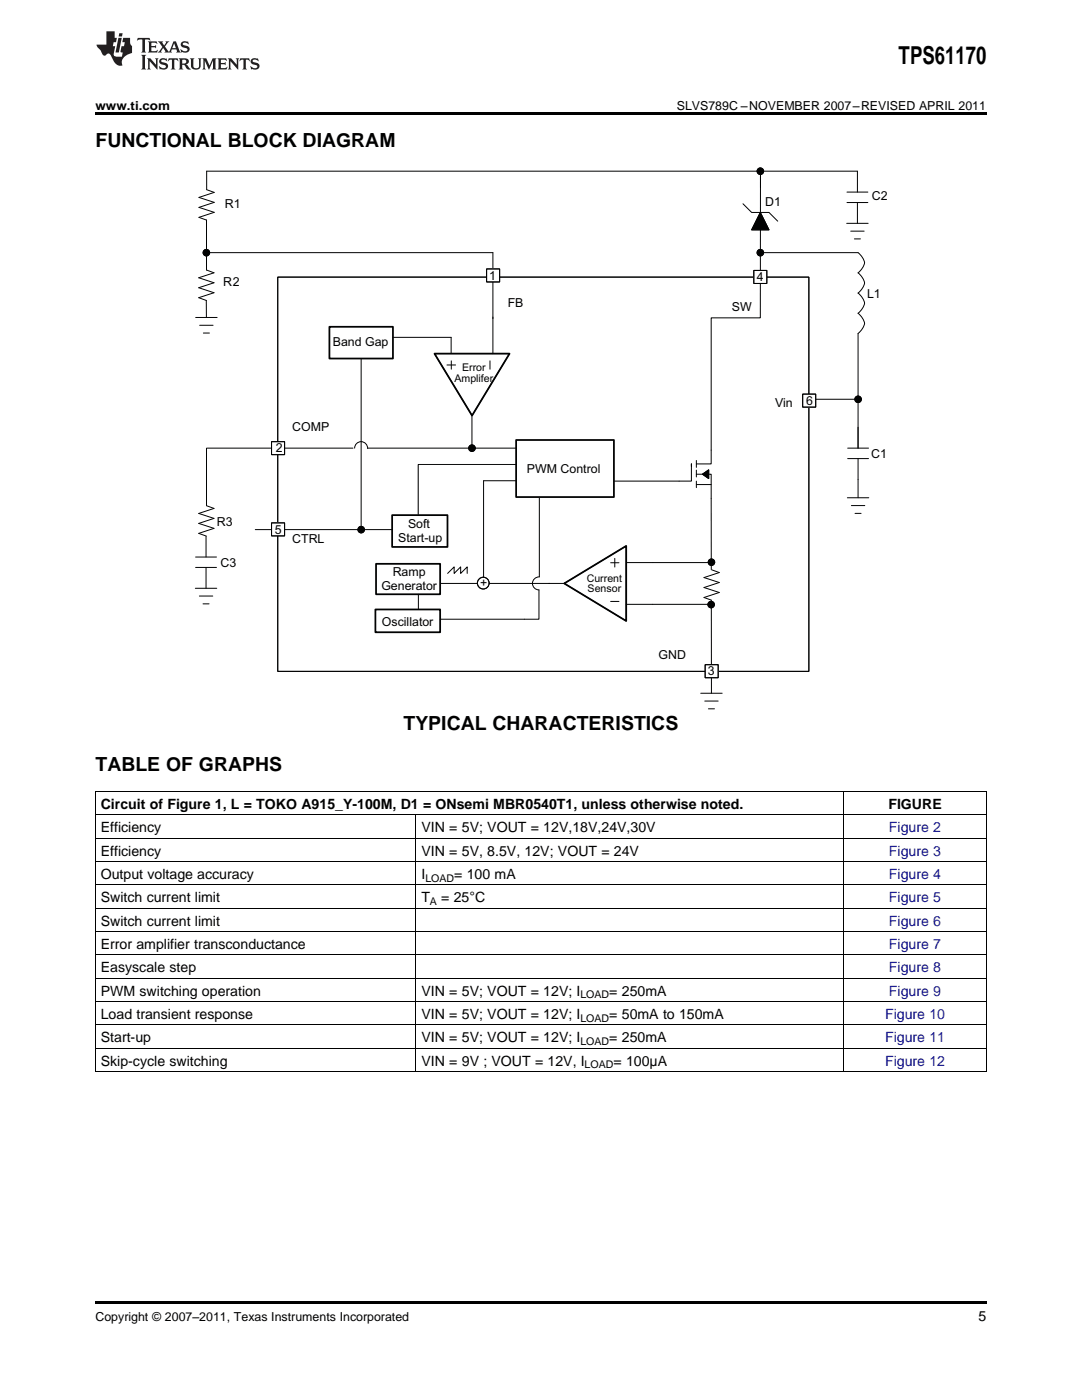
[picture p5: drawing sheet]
<svg xmlns="http://www.w3.org/2000/svg" width="216mm" height="279mm" viewBox="0 0 216 279" stroke-linecap="round" stroke-linejoin="round" font-family="sans-serif">
<g fill="#231f20">
<path d="M27.5 7.6l-.1 .5 .4-.2h.6v.1v2.1l-.2 .4h1l-.3-.4v-2.1l.1-.1h.5l.5 .2-.2-.5zM29.5 8.3l.2 .3v1.5l-.2 .4h1.8l.2-.6a1.04 1.04 0 0 1-1.3 .2v-.7h.6l.3 .2v-.6l-.3 .2h-.6v-.6l.8-.1 .4 .3-.2-.5zM31.5 8.3l.9 1.1-.9 1.1h.8l-.2-.2 .5-.7 .4 .7-.2 .2h1.5l-.1-.2 .1-.4h.9l.1 .4-.2 .2h1l-.3-.3-.7-1.9h-.5l-.9 2-.8-1 .9-1h-.8l.1 .3-.3 .5-.4-.6 .2-.2zM34.7 8.6l.4 1h-.7zM36.3 8.4a.63 .63 0 0 0-.2 .7 .63 .63 0 0 0 .6 .4l.6 .2 .1 .2a.75 .75 0 0 1-.7 .4 .75 .75 0 0 1-.6-.5l.1 .7 .1-.1a1.11 1.11 0 0 0 1.5-.6 1.13 1.13 0 0 0-1.2-.8l-.1-.4a1.04 1.04 0 0 1 1.2 .2l-.2-.5-.1 .1-.5-.2zM28.2 10.9l.2 .4v2.2l-.2 .4h1l-.3-.4v-2.2l.3-.4zM29.3 11.6l.3 .4v1.5l-.3 .4h.8l-.2-.4v-1.3l1.5 1.7v-1.9l.2-.4h-.7l.2 .4v.9l-1.1-1.3zM32 11.8a.62 .62 0 0 0-.2 .7 .62 .62 0 0 0 .6 .4l.6 .1 .1 .3a.76 .76 0 0 1-.7 .3 .76 .76 0 0 1-.6-.4l.1 .7 .1-.1a1.11 1.11 0 0 0 1.5-.6 1.13 1.13 0 0 0-1.2-.8l-.1-.4a1.04 1.04 0 0 1 1.2 .2l-.2-.6-.1 .1-.5-.1zM33.7 11.6l-.2 .6a.61 .61 0 0 1 .8-.3v1.6l-.2 .4h.9l-.2-.4v-1.6a.63 .63 0 0 1 .8 .3l-.2-.6zM35.6 11.6l.3 .4v1.5l-.3 .4h1l-.2-.2v-.8l.5 .2a.76 .76 0 0 0 1.2 .7l-1-1a.58 .58 0 0 0 .6-.5 .58 .58 0 0 0-.5-.6zM36.4 11.9h.1a.45 .45 0 0 1 .5 .1 .45 .45 0 0 1 .1 .5l-.7 .2zM37.9 11.6l.2 .2a2.17 2.17 0 0 0 .3 1.9 .99 .99 0 0 0 1.6-.6v-1.1l.2-.4h-.7l.2 .2a1.92 1.92 0 0 1-.2 1.8 .6 .6 0 0 1-.9-.5v-1.1l.2-.4zM40.4 11.6l.2 .4v1.5l-.2 .4h.7l-.2-.4v-1.4l.8 1.8 .8-1.8v1.4l-.2 .4h.9l-.2-.4v-1.5l.2-.4h-.8l-.6 1.5-.6-1.5zM43.4 11.6l.2 .4v1.5l-.2 .4h1.8l.2-.6a1.04 1.04 0 0 1-1.3 .1v-.6h.5l.4 .2v-.6l-.4 .2h-.5v-.7h.8l.3 .3-.1-.6zM45.5 11.6l.2 .4v1.5l-.2 .4h.7l-.2-.4v-1.3l1.5 1.7v-1.9l.2-.4h-.7l.2 .4v.9l-1.1-1.3zM47.9 11.6l-.1 .6a.61 .61 0 0 1 .8-.3v1.6l-.3 .4h1l-.3-.4 .1-1.6a.63 .63 0 0 1 .7 .3l-.1-.6zM50.2 11.8a.62 .62 0 0 0-.2 .7 .62 .62 0 0 0 .6 .4l.6 .1 .2 .3a.76 .76 0 0 1-.8 .3 .76 .76 0 0 1-.6-.4l.1 .7 .2-.1a1.11 1.11 0 0 0 1.5-.6 1.13 1.13 0 0 0-1.3-.8l-.1-.4a1.04 1.04 0 0 1 1.2 .2l-.1-.6-.2 .1-.5-.1z"/>
<path d="M21.2 6.3v2.6h-1.9l.1 .4 .7 .9a.91 .91 0 0 0 1 .8 .56 .56 0 0 1 .5-.3 .56 .56 0 0 1 .5 .3l.4 .8a1.53 1.53 0 0 0 1.9 1.2 1.54 1.54 0 0 1 1-2.1l.9-.3v-1.4a1.52 1.52 0 0 1-.3-1.6h-1.4l-.2 .8h.5l-.2 .8h-.4l-.2 1v.2l.4 .1-.2 .8a1.93 1.93 0 0 1-1.6-.3l.3-1.8h-.5l.2-.8h.4l.2-.8h-.4v-1.3zM23.6 7.6l-.6 2.9h.7l.6-2.9zM23.8 6.6l-.1 .7h.6l.2-.7z"/>
</g>
<path d="M55.4 55.3h106v78.7h-106z" fill-rule="evenodd" fill="#fff"/>
<path d="M55.4 55.3h106v78.7h-106zM94.2 79.7v9.7M138 93.1v-.5v3.4h-2.5M139 91.9v1.4M139 93.8v1.4M139 96v1.3" fill="none" stroke="#010202" stroke-width=".2"/>
<path d="M140.2 94.6l1.2-.8v1.7z" fill="#010202"/>
<path d="M139 94.6h2.9v4.8M139 96.7h2.9M140.2 94.6l1.2-.8v1.7zM141.9 89.8v2.8h-2.9" fill="none" stroke="#010202" stroke-width=".2"/>
<path d="M112.6 116.4l12.4-7.4v14.9z" fill="#fff"/>
<path d="M109.5 116.4h3.1M112.6 116.4l12.4-7.4v14.9zM121.8 112.3h1.7M122.7 111.4v1.8M125 112.3h5.3M121.8 120h1.7M125 120.6h5.3" fill="none" stroke="#010202" stroke-width=".2"/>
<path d="M112.6 116.4l12.4-7.4v14.9z" fill="none" stroke="#010202" stroke-width=".35"/>
<path d="M75 112.5h12.8v6.1h-12.8z" fill-rule="evenodd" fill="#fff"/>
<path d="M75 112.5h12.8v6.1h-12.8z" fill="none" stroke="#010202" stroke-width=".35"/>
<path d="M74.9 121.6h12.9v4.6h-12.9z" fill-rule="evenodd" fill="#fff"/>
<path d="M74.9 121.6h12.9v4.6h-12.9z" fill="none" stroke="#010202" stroke-width=".35"/>
<path d="M70.8 89.4a1.3 1.3 0 0 1 1.3-1.3 1.3 1.3 0 0 1 1.3 1.4M39 117.4h4.3M39 111.2h4.2M39 113.2h4.2M39.8 119h2.7M41.1 107v4.2M41.1 113.2v4.2M83.5 118.6v3M89.3 114.4l1.3-1.3v1.3l1.3-1.3v1.3l1.3-1.3v1.3M40.5 120.5h1.2" fill="none" stroke="#010202" stroke-width=".2"/>
<path d="M171.2 50.4h1.3v16.2h-1.3z" fill-rule="evenodd" fill="#fff"/>
<path d="M171.2 50.4l.7 .8a1.67 1.67 0 0 1 0 2.5l-.7 .8 .7 .7a1.67 1.67 0 0 1 0 2.5l-.7 .8 .7 .7a1.67 1.67 0 0 1 0 2.6l-.7 .7 .7 .8a1.67 1.67 0 0 1 0 2.5l-.7 .8M122.5 96h13M141.9 99.4l.1 39M130.3 112.3h11.6M130.3 120.6h11.7" fill="none" stroke="#010202" stroke-width=".2"/>
<path d="M140.5 113.7h3v6.1h-3z" fill-rule="evenodd" fill="#fff"/>
<path d="M103 95.9h-6.5v20.5M88 116.4h21.7M142 113.7l1.5 .6-3 1 3 1-3 1 3 .9-3 1 1.5 .6" fill="none" stroke="#010202" stroke-width=".2"/>
<circle cx="96.4" cy="116.4" r="1.17" fill="#fff"/>
<g fill="none" stroke="#010202" stroke-width=".2">
<path d="M107.6 99.2v15.9a1.3 1.3 0 0 0-1.4 1.3 1.3 1.3 0 0 0 1.3 1.3v5.9h-19.7"/>
<circle cx="96.4" cy="116.4" r="1.17"/>
</g>
<path d="M65.7 65.2h12.7v6.4h-12.7z" fill-rule="evenodd" fill="#fff"/>
<path d="M65.7 65.2h12.7v6.4h-12.7z" fill="none" stroke="#010202" stroke-width=".35"/>
<path d="M151.7 42.4l1.7 3.5h-3.4z" fill="#010202"/>
<path d="M148.3 40.7l1.7 1.7h3.4l1.8 1.7M151.7 42.4l1.7 3.5h-3.4zM41.3 89.4h29.1M94.2 89.4h18.8" fill="none" stroke="#010202" stroke-width=".2"/>
<path d="M86.7 70.6h15l-7.5 12.3z" fill="#fff"/>
<path d="M86.7 70.6h15l-7.5 12.3zM89.2 72.8h1.7M90 67.3v3.2M90.1 72v1.7M97.8 72v1.7M98.4 63.3v7.3" fill="none" stroke="#010202" stroke-width=".2"/>
<path d="M86.7 70.6h15l-7.5 12.3z" fill="none" stroke="#010202" stroke-width=".35"/>
<path d="M54.2 88.1h2.6v2.6h-2.6z" fill-rule="evenodd" fill="#fff"/>
<path d="M98.4 50.4v13.2M54.2 88.1h2.6v2.6h-2.6z" fill="none" stroke="#010202" stroke-width=".2"/>
<path d="M97.1 53.7h2.6v2.6h-2.6z" fill-rule="evenodd" fill="#fff"/>
<path d="M97.1 53.7h2.6v2.6h-2.6z" fill="none" stroke="#010202" stroke-width=".2"/>
<path d="M39.7 53.9h3v6.1h-3z" fill-rule="evenodd" fill="#fff"/>
<g fill="none" stroke="#010202" stroke-width=".2">
<path d="M151.7 34.1v3.3M169 38.3h4.2M171.1 34.2v4.1M41.2 60v3.4M41.2 53.9l1.5 .5-3 1 3 1-3 1 3 1-3 1 1.5 .6M151.7 50.4h19.5M168.9 44.6h4.3M169 40.4h4.2M169.8 46.1h2.6M170.5 47.7h1.2M171.1 40.4v4.2M39 63.4h4.3"/>
<path d="M39.8 64.9h2.7M40.6 66.5h1.2M169.1 99.3h4.3M169.1 89.4h4.2M169.1 91.5h4.2M171.2 85.3v4.1M171.2 91.5v4.2M169.9 100.9h2.7M170.6 102.5h1.2"/>
</g>
<path d="M103 87.8h19.5v11.4h-19.5z" fill-rule="evenodd" fill="#fff"/>
<path d="M103 87.8h19.5v11.4h-19.5z" fill="none" stroke="#010202" stroke-width=".35"/>
<path d="M151.7 34.1v29.3h-9.8v26.4" fill="none" stroke="#010202" stroke-width=".2"/>
<path d="M150.4 54h2.6v2.6h-2.6z" fill-rule="evenodd" fill="#fff"/>
<path d="M150.4 54h2.6v2.6h-2.6zM161.5 79.7h9.7M171.2 66.6v22.8" fill="none" stroke="#010202" stroke-width=".2"/>
<path d="M160.2 78.6h2.6v2.7h-2.6z" fill-rule="evenodd" fill="#fff"/>
<path d="M160.2 78.6h2.6v2.7h-2.6z" fill="none" stroke="#010202" stroke-width=".2"/>
<path d="M78.2 102.8h11.1v6.4h-11.1z" fill-rule="evenodd" fill="#fff"/>
<path d="M78.2 102.8h11.1v6.4h-11.1z" fill="none" stroke="#010202" stroke-width=".35"/>
<path d="M72.1 71.6v34.1M78.4 67.3h11.6M50.9 105.7h27.3" fill="none" stroke="#010202" stroke-width=".2"/>
<path d="M54.2 104.4h2.6v2.6h-2.6z" fill-rule="evenodd" fill="#fff"/>
<path d="M73.4 89.4h20.8M103 92.7h-19.6v10M54.2 104.4h2.6v2.6h-2.6zM139.8 138.4h4.3M140.6 139.9h2.7M141.4 141.5h1.2" fill="none" stroke="#010202" stroke-width=".2"/>
<path d="M140.7 132.7h2.6v2.6h-2.6z" fill-rule="evenodd" fill="#fff"/>
<path d="M171.2 95.7v3.6M140.7 132.7h2.6v2.6h-2.6z" fill="none" stroke="#010202" stroke-width=".2"/>
<path d="M39.7 37.9h3l.1 6h-3.1z" fill-rule="evenodd" fill="#fff"/>
<path d="M41.2 37.9l1.5 .5-3 1 3 1-3 1 3 1-3 1 1.5 .5M171.1 34.2h-129.9v3.6M41.2 43.9v10M41.2 50.4h57.2" fill="none" stroke="#010202" stroke-width=".2"/>
<path d="M39.7 100.9h3v6.1h-3z" fill-rule="evenodd" fill="#fff"/>
<path d="M41.2 89.4v11.5l1.5 .6-3 1 3 1-3 1 3 .9-3 1 1.5 .6" fill="none" stroke="#010202" stroke-width=".2"/>
<circle cx="94.2" cy="89.4" r=".65" fill="#010202"/>
<circle cx="94.2" cy="89.4" r=".65" fill="none" stroke="#010202" stroke-width=".2"/>
<circle cx="41.2" cy="50.4" r=".65" fill="#010202"/>
<circle cx="41.2" cy="50.4" r=".65" fill="none" stroke="#010202" stroke-width=".2"/>
<circle cx="151.7" cy="34.2" r=".65" fill="#010202"/>
<circle cx="151.7" cy="34.2" r=".65" fill="none" stroke="#010202" stroke-width=".2"/>
<circle cx="151.7" cy="50.4" r=".65" fill="#010202"/>
<circle cx="151.7" cy="50.4" r=".65" fill="none" stroke="#010202" stroke-width=".2"/>
<circle cx="171.2" cy="79.7" r=".65" fill="#010202"/>
<circle cx="171.2" cy="79.7" r=".65" fill="none" stroke="#010202" stroke-width=".2"/>
<circle cx="72.1" cy="105.7" r=".65" fill="#010202"/>
<circle cx="72.1" cy="105.7" r=".65" fill="none" stroke="#010202" stroke-width=".2"/>
<circle cx="142" cy="112.2" r=".64" fill="#010202"/>
<circle cx="142" cy="112.2" r=".64" fill="none" stroke="#010202" stroke-width=".2"/>
<circle cx="141.9" cy="120.7" r=".65" fill="#010202"/>
<circle cx="141.9" cy="120.7" r=".65" fill="none" stroke="#010202" stroke-width=".2"/>
<path d="M19 22.5h177.8v.5h-177.8zM19 259.7h177.8v.5h-177.8z" fill="#000"/>
<g fill="none" stroke="#000" stroke-width=".2">
<path d="M19 158h177.8M19.1 158v55.9M168.3 158v55.9M196.8 158v55.9M19 176.6h177.8M19 172h177.8M19 167.3h177.8M19 162.6h177.8M83 162.7v51.2M19 199.9h177.8M19 195.2h177.8M19 190.6h177.8"/>
<path d="M19 185.9h177.8M19 181.3h177.8M19 213.9h177.8M19 209.2h177.8M19 204.6h177.8"/>
</g>
<text font-size="4.9" x="179.3" y="12.8">TPS61170</text>
<g font-size="3.9">
<text x="19" y="29.3">FUNCTIONAL BLOCK DIAGRAM</text>
<text x="80.5" y="145.7">TYPICAL CHARACTERISTICS</text>
<text x="19" y="153.8">TABLE OF GRAPHS</text>
</g>
<g font-size="2.8">
<text x="20.1" y="161.4">Circuit of Figure 1, L = TOKO A915_Y-100M, D1 = ONsemi MBR0540T1, unless otherwise noted.</text>
<text x="177.3" y="161.4">FIGURE</text>
<text x="20.1" y="166.1">Efficiency</text>
<text x="84.1" y="166.1">VIN = 5V; VOUT = 12V,18V,24V,30V</text>
<text x="20.1" y="170.7">Efficiency</text>
<text x="84.1" y="170.7">VIN = 5V, 8.5V, 12V; VOUT = 24V</text>
<text x="20.1" y="175.4">Output voltage accuracy</text>
<text x="84.1" y="175.4">I</text>
<text x="90.6" y="175.4">= 100 mA</text>
<text x="20.1" y="180.1">Switch current limit</text>
<text x="20.1" y="184.7">Switch current limit</text>
<text x="84.1" y="180.1">T</text>
<text x="88.1" y="180.1">= 25°C</text>
<text x="20.1" y="189.4">Error amplifier transconductance</text>
<text x="20.1" y="194">Easyscale step</text>
<text x="20.1" y="198.7">PWM switching operation</text>
<text x="20.1" y="203.3">Load transient response</text>
<text x="84.1" y="198.7">VIN = 5V; VOUT = 12V; I</text>
<text x="84.1" y="203.3">VIN = 5V; VOUT = 12V; I</text>
<text x="121.6" y="198.7">= 250mA</text>
<text x="121.6" y="203.3">= 50mA to 150mA</text>
<text x="20.1" y="208">Start-up</text>
<text x="84.1" y="208">VIN = 5V; VOUT = 12V; I</text>
<text x="121.6" y="208">= 250mA</text>
<text x="20.1" y="212.7">Skip-cycle switching</text>
<text x="84.1" y="212.7">VIN = 9V ; VOUT = 12V, I</text>
<text x="122.4" y="212.7">= 100μA</text>
<text x="195.3" y="263.6">5</text>
</g>
<g font-size="2.8" fill="#00f">
<text x="177.4" y="166.1">Figure 2</text>
<text x="177.4" y="170.7">Figure 3</text>
<text x="177.4" y="175.4">Figure 4</text>
<text x="177.4" y="180.1">Figure 5</text>
<text x="177.4" y="184.7">Figure 6</text>
<text x="177.4" y="189.4">Figure 7</text>
<text x="177.4" y="194">Figure 8</text>
<text x="176.6" y="203.3">Figure 10</text>
<text x="177.4" y="198.7">Figure 9</text>
<text x="176.6" y="208">Figure 11</text>
<text x="176.6" y="212.7">Figure 12</text>
</g>
<g font-size="2.5">
<text x="19" y="21.9">www.ti.com</text>
<text x="135" y="21.9">SLVS789C –NOVEMBER 2007–REVISED APRIL 2011</text>
<text x="19" y="263.6">Copyright © 2007–2011, Texas Instruments Incorporated</text>
</g>
<g font-size="2.5" fill="#010202">
<text x="44.9" y="41.5">R1</text>
<text x="152.7" y="41.1">D1</text>
<text x="174" y="39.9">C2</text>
<text x="44.5" y="57">R2</text>
<text x="97.6" y="55.8">1</text>
<text x="151" y="56.1">4</text>
<text x="173" y="59.5">L1</text>
<text x="101.3" y="61.3">FB</text>
<text x="146" y="62">SW</text>
<text x="66.4" y="69">Band Gap</text>
<text x="154.7" y="81.2">Vin</text>
<text x="160.8" y="80.7">6</text>
<text x="58.3" y="86.1">COMP</text>
<text x="55" y="90.2">2</text>
<text x="105.1" y="94.3">PWM Control</text>
<text x="173.8" y="91.4">C1</text>
<text x="43.3" y="105.1">R3</text>
<text x="54.9" y="106.6">5</text>
<text x="81.4" y="105.4">Soft</text>
<text x="44" y="113.2">C3</text>
<text x="58.3" y="108.4">CTRL</text>
<text x="79.5" y="108.2">Start-up</text>
<text x="76.1" y="117.7">Generator</text>
<text x="78.4" y="114.9">Ramp</text>
<text x="95.8" y="117.2">+</text>
<text x="76.2" y="124.8">Oscillator</text>
<text x="131.4" y="131.5">GND</text>
<text x="141.2" y="134.8">3</text>
</g>
<g font-size="2.1" fill="#010202">
<text x="90.7" y="76.3">Amplifer</text>
<text x="92.2" y="74.1">Error</text>
<text x="117.1" y="116.1">Current</text>
<text x="117.3" y="118.2">Sensor</text>
</g>
<g font-size="2.1">
<text x="84.9" y="176">LOAD</text>
<text x="85.8" y="180.6">A</text>
<text x="115.8" y="199.2">LOAD</text>
<text x="115.8" y="203.9">LOAD</text>
<text x="115.8" y="208.6">LOAD</text>
<text x="116.7" y="213.2">LOAD</text>
</g>
</svg>
